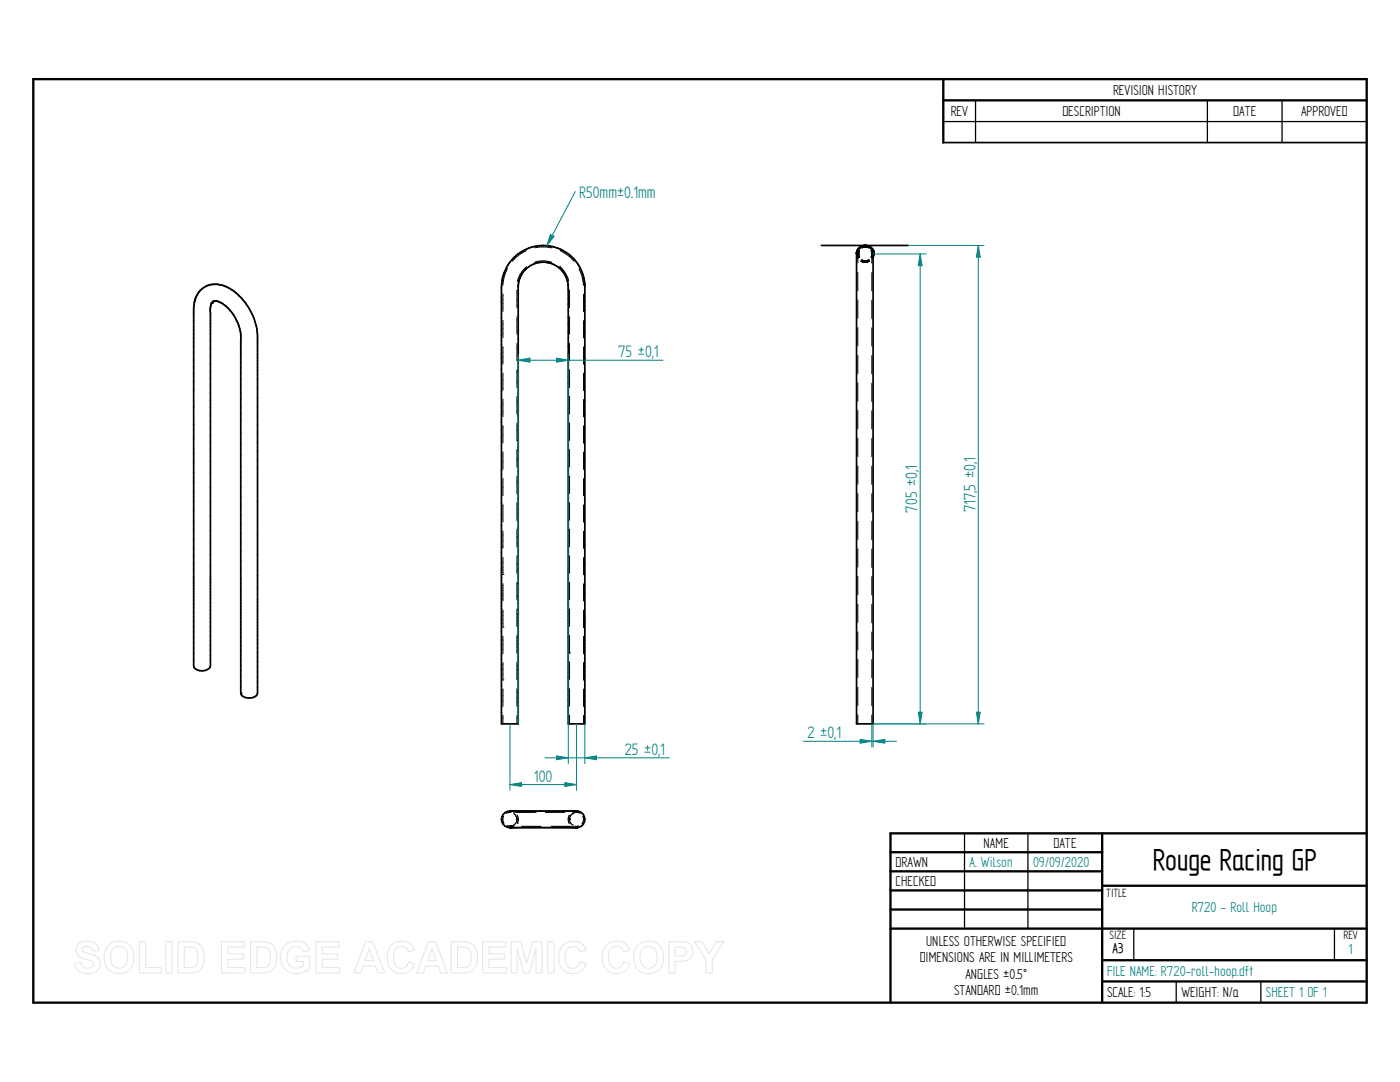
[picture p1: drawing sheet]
<svg xmlns="http://www.w3.org/2000/svg" width="279mm" height="216mm" viewBox="0 0 279 216" stroke-linecap="round" stroke-linejoin="round" font-family="sans-serif">
<g fill="none" stroke="#000" stroke-width=".47">
<path d="M6.6 15.8h266.2v184.3h-266.2zM188.3 15.8v12.6M188.3 20h84.5M177.7 170.1h42.3M177.7 173.9h42.3M177.7 177.7h42.3M220 166.3v33.8M220 176.7h52.8M272.8 166.3h-95.1v33.8M177.7 181.5h42.3M177.7 185.3h95.1M220 191.6h52.8"/>
<path d="M220 195.8h52.8"/>
</g>
<path d="M188.3 24.3h84.5M194.7 20v8.4M241 20v8.4M255.9 20v8.4M192.5 166.3v19M205.1 166.3v19M226.3 185.4v6.2M234.7 195.8v4.3M251.6 195.8v4.3M266.3 185.4v6.2" fill="none" stroke="#000" stroke-width=".25"/>
<g fill="none" stroke="#000" stroke-width=".34">
<path d="M188.3 28.4h84.5M102.7 51.3a8.3 8.3 0 0 1 8.7-1.7 8.3 8.3 0 0 1 5.3 7.1v87.7h-3.3v-87.1a5 5 0 0 0-4.8-5 5 5 0 0 0-5.2 4.7v87.4h-3.3l.1-88.1a7.8 7.8 0 0 1 1.4-3.8zM170.9 50.7v93.7h3.3v-93.7M171.2 49.8l-.1 .1M171.3 49.6v.1M171.8 49.2h-.1M172 49.1h.1M172.3 49h.1M172.8 49h.1M173.1 49.1h.1M173.4 49.2h.1M174 49.8v.1"/>
<path d="M174.2 50.2h.1M42.6 60.1h-.1M42.8 60l-.1 .1M42.9 60a5.6 5.6 0 0 1 3.8 3.1l.8 1.5 .5 1.7 .1 1.1-.1 70.9a1.74 1.74 0 0 0 2.2 .9 1.21 1.21 0 0 0 1.2-.9v-71.4a11.8 11.8 0 0 0-6-9.6l-.6-.2a4.7 4.7 0 0 0-2.6-.3 4.7 4.7 0 0 0-3.5 4.7v71.4a1.92 1.92 0 0 0 3.3 0v-71.3l.2-1.1M101.8 161.8a1.65 1.65 0 0 0-1.7 1.7 1.65 1.65 0 0 0 1.7 1.6M102.1 161.8h12.5M102.1 165.1h12.8M115.1 161.8a1.65 1.65 0 0 1 1.6 1.7 1.65 1.65 0 0 1-1.6 1.6"/>
</g>
<g fill="none" stroke="#000" stroke-width=".2">
<path d="M100.4 58.7v3.4M101.3 53.6a7.6 7.6 0 0 0-.9 3.3M103.2 58h.1M103.2 58v3.4M103.3 56.1h.1M105 50l-.1 .1a7.5 7.5 0 0 0-2.6 2M105.1 53.2l-.1 .1a4.9 4.9 0 0 0-1.7 2.8M106.7 49.4l1-.1 2.5 .1M110.1 52.3a5.4 5.4 0 0 0-3.4 .1M111.7 53.2h.1M111.7 53.2a5.3 5.3 0 0 1 1.8 2.9M111.8 50h.1"/>
<path d="M111.8 50l1.7 1.1 1.1 1M113.7 57.9v3.5M115.6 53.6l.5 1.3 .4 2M116.5 58.7v3.5M170.9 51h.1M170.9 50.9h.1M170.9 50.8h.1M170.9 50.7h.1M171 51.1h.1M171 51h.1M171 51.3h.1M171 51.2h.1"/>
<path d="M171.1 51.3h.1M171.1 51.3v.1M171.1 51.4h.1M171.2 51.5h.1M171.2 50.4h.1M171.2 50.5h.1M171.2 50.6h.1M171.2 50.9h.1M171.2 50.8h.1M171.2 50.7h.1M171.2 50.7v1.8M171.2 54.4v3.6"/>
<path d="M171.2 59.9v3.6M171.2 50.2h.1M171.2 50.3h.1M171.2 51.1h.1M171.2 51h.1M171.3 50.2h.1M171.3 51.2h.1M171.3 51.1h.1M171.3 50.1h.1M171.3 51.3h.1M171.4 50h.1M171.4 51.4h.1"/>
<path d="M171.4 51.3h.1M171.7 52.1h.1M171.9 52.2h.1M171.9 49.4h.1M171.9 51.9h.1M172 52.2h.1M172 49.4h.1M172 51.9h.1M172.1 49.4h.1M172.1 52h.1M172.2 52.3h.1M172.2 49.3l-.1 .1"/>
<path d="M172.2 52h.1M172.3 52.3h.1M172.3 49.3h.1M172.3 52h.1M172.4 52.3h.1M172.5 52.3h.1M172.5 49.3h.1M172.5 52.1h.1M172.6 52.3h.1M172.6 49.3h.1M172.6 52.1h.1M172.7 52.3h.1"/>
<path d="M172.7 49.3h.1M172.7 52.1h.1M172.8 52.3h.1M172.8 52l-.1 .1M172.8 49.3h.1M172.8 52h.1M172.9 52.3h.1M172.9 49.3h.1M172.9 52h.1M173 52.3h.1M173 49.3h.1M173 52h.1"/>
<path d="M173 49.3l.1 .1M173.1 52.2h.1M173.1 49.4h.1M173.1 51.9h.1M173.2 52.2h.1M173.2 49.4h.1M173.2 51.9h.1M173.3 52.2h.1M173.3 49.4h.1M173.3 51.9h.1M173.4 52.1h.1M173.8 50h.1"/>
<path d="M173.8 51.3h.1M173.8 51.4h.1M173.9 50.1h.1M173.9 51.2h.1M173.9 51.3h.1M173.9 50.2h.1M173.9 51.1h.1M173.9 50.4h.1M173.9 50.3h.1M173.9 50.9h.1M173.9 51h.1M174 50.7h.1"/>
<path d="M174 50.6h.1M174 50.5h.1M174 50.8h.1M174 50.9h.1M174 50.7v1.8M174 54.4v3.6M174 59.9v3.6M174 51.5h.1M174.1 51.4h.1M174.1 51.3h.1M174.2 51.2h.1M174.2 51.3h.1"/>
<path d="M174.2 51.1h.1M174.2 50.7h.1M174.2 50.8h.1M174.2 50.9h.1M174.2 51h.1M100.4 63.9v3.5M100.4 69.2v3.4M100.4 74.4v3.5M100.4 79.7v3.4M103.2 63.2v3.5M103.2 68.5v3.5M103.2 73.8v3.5"/>
<path d="M103.2 79.1v3.5M113.7 63.2v3.5M113.7 68.5v3.5M113.7 73.8v3.5M113.7 79.1v3.5M116.5 64v3.4M116.5 69.2v3.5M116.5 74.5v3.4M116.5 79.7v3.5M171.2 65.4v3.6M171.2 70.9v3.6M171.2 76.4v3.7"/>
<path d="M174 65.4v3.6M174 71v3.6M174 76.5v3.6M100.4 84.9v3.5M100.4 90.2v3.4M100.4 95.5v3.4M103.2 89.8h.1M103.2 87.9h.1M103.2 84.5v3.4M103.2 89.8v3.4M103.2 95v3.5M113.7 84.4v3.5"/>
<path d="M113.7 89.7v3.5M113.7 95v3.5M116.5 85v3.4M116.5 90.2v3.5M116.5 95.5v3.4M171.2 81.9v3.7M171.2 87.5v3.6M171.2 93v3.6M171.2 98.5v3.6M174 82v3.6M174 87.5v3.6M174 93v3.6"/>
<path d="M174 98.5v3.7M100.4 114.6h.1M100.4 100.7v3.4M100.4 106v3.4M100.4 111.2v3.4M100.4 116.5v3.4M103.2 100.3v3.5M103.2 105.6v3.5M103.2 111v3.4M103.2 116.2v3.5M113.7 100.3v3.5M113.7 105.6v3.5"/>
<path d="M113.7 110.9v3.5M113.7 116.2v3.5M116.5 100.8v3.4M116.5 106v3.4M116.5 111.3v3.4M116.5 116.5v3.4M171.2 104v3.7M171.2 109.5v3.7M171.2 115v3.7M174 104.1v3.6M174 109.6v3.6M174 115.1v3.6"/>
<path d="M100.4 125.1h.1M100.4 135.7h.1M100.4 121.7v3.4M100.4 127v3.4M100.4 132.2v3.5M100.4 137.5v3.4M103.2 121.5v3.5M103.2 126.8v3.5M103.2 132.1v3.5M103.2 137.5v3.4M113.7 130.3h.1M113.7 121.5v3.5"/>
<path d="M113.7 126.8v3.5M113.7 132.1v3.5M113.7 137.4v3.5M116.5 132.2h.1M116.5 127h.1M116.5 121.8v3.4M116.5 127v3.5M116.5 132.2v3.5M116.5 137.5v3.5M171.2 120.6v3.6M171.2 126.1v3.6M171.2 131.6v3.6"/>
<path d="M171.2 137.1v3.7M174 120.6v3.6M174 126.1v3.7M174 131.6v3.7M174 137.2v3.6M100.4 142.7v1.7M103.2 142.7v1.7M113.7 142.7v1.7M116.5 142.7v1.7M171.2 142.6v1.8M174 142.7v1.7M100.5 162.9a1.5 1.5 0 0 0 .1 1.4"/>
<path d="M101.2 164.8h.1M101.2 164.8l.6 .1M101.8 161.8h.1M101.8 162.1h.1M101.8 165.1h.1M101.8 164.9h.1M101.8 164.9h.3M101.8 162.1l-.8 .2M101.9 165.1h.1M101.9 164.9h.1M101.9 161.8h.1M102 161.8h.1"/>
<path d="M102.1 164.9h.1M102.1 161.8l.5 .3M102.5 162.3l.4 .3 .3 1-.3 .7-.5 .5-.5 .1M102.6 162.1h.1M102.6 164.9l-.8 .2M103 162.1h.1M103 162.1h3.8M103.2 163.5h.1M103.2 162.6l.2 .7-.1 1M103.3 164.3h.1M104.1 164.9h3.9M106.8 162.1h.1"/>
<path d="M108.8 162.1h.1M108.8 162.1h3.9M110 164.9h3.8M113.6 162.7h.1M113.6 162.7l-.2 1.1 .2 .5M113.7 163.5h.1M113.7 163.4h.1M113.8 164.9h.1M114.2 162.4h.1M114.2 162.4a1.32 1.32 0 0 0-.5 1.5l.5 .7M114.3 164.6h.1M114.3 165h.1"/>
<path d="M114.3 165l.5 .1M114.7 162.1h.1M114.8 162.1h.1M114.8 165.1h.1M114.9 165.1h.1M114.9 161.8h.1M114.9 162.1h.1M114.9 161.8l-.7 .3M114.9 162.1l-.6 .2M114.9 165.1h.2M115 165.1h.1M115 161.8h.1"/>
<path d="M115 162.1h.1M115.1 161.8h.1M115.1 162.1h.1M115.1 165.1h.1M115.1 162.1l.7 .2M115.5 164.8h-.7M116.3 162.9h.1M116.3 162.9l.2 .6-.3 .8"/>
</g>
<g fill="#000">
<circle cx="170.9" cy="50.6" r=".17"/>
<circle cx="170.9" cy="50.4" r=".17"/>
<circle cx="170.9" cy="50.5" r=".17"/>
<circle cx="170.9" cy="50.3" r=".17"/>
<circle cx="171" cy="50.2" r=".17"/>
<circle cx="171" cy="50.3" r=".17"/>
<circle cx="171" cy="50.1" r=".17"/>
<circle cx="171" cy="50" r=".17"/>
<circle cx="171.1" cy="50" r=".17"/>
<circle cx="171.1" cy="49.9" r=".17"/>
<circle cx="171.2" cy="49.8" r=".17"/>
<circle cx="171.2" cy="49.7" r=".17"/>
<circle cx="171.3" cy="49.7" r=".17"/>
<circle cx="171.4" cy="49.5" r=".17"/>
<circle cx="171.4" cy="49.4" r=".17"/>
<circle cx="171.5" cy="49.4" r=".17"/>
<circle cx="171.6" cy="49.4" r=".17"/>
<circle cx="171.6" cy="49.3" r=".17"/>
<circle cx="171.7" cy="49.3" r=".17"/>
<circle cx="171.7" cy="49.2" r=".17"/>
<circle cx="171.9" cy="49.1" r=".17"/>
<circle cx="172" cy="49.1" r=".17"/>
<circle cx="172.2" cy="49.1" r=".17"/>
<circle cx="172.2" cy="49" r=".17"/>
<circle cx="172.3" cy="49" r=".17"/>
<circle cx="172.4" cy="49" r=".17"/>
<circle cx="172.5" cy="49" r=".17"/>
<circle cx="172.6" cy="49" r=".17"/>
<circle cx="172.7" cy="49" r=".17"/>
<circle cx="172.8" cy="49" r=".17"/>
<circle cx="172.9" cy="49" r=".17"/>
<circle cx="173" cy="49.1" r=".17"/>
<circle cx="173.1" cy="49.1" r=".17"/>
<circle cx="173.2" cy="49.1" r=".17"/>
<circle cx="173.3" cy="49.1" r=".17"/>
<circle cx="173.4" cy="49.2" r=".17"/>
<circle cx="173.5" cy="49.2" r=".17"/>
<circle cx="173.5" cy="49.3" r=".17"/>
<circle cx="173.6" cy="49.3" r=".17"/>
<circle cx="173.6" cy="49.4" r=".17"/>
<circle cx="173.7" cy="49.4" r=".17"/>
<circle cx="173.7" cy="49.5" r=".17"/>
<circle cx="173.8" cy="49.5" r=".17"/>
<circle cx="173.8" cy="49.6" r=".17"/>
<circle cx="173.9" cy="49.6" r=".17"/>
<circle cx="173.9" cy="49.7" r=".17"/>
<circle cx="174" cy="49.7" r=".17"/>
<circle cx="174" cy="49.8" r=".17"/>
<circle cx="174.1" cy="49.9" r=".17"/>
<circle cx="174.1" cy="50" r=".17"/>
<circle cx="174.2" cy="50.1" r=".17"/>
<circle cx="174.2" cy="50" r=".17"/>
<circle cx="174.2" cy="50.3" r=".17"/>
<circle cx="174.2" cy="50.2" r=".17"/>
<circle cx="174.2" cy="50.6" r=".17"/>
<circle cx="174.2" cy="50.5" r=".17"/>
<circle cx="174.2" cy="50.7" r=".17"/>
<circle cx="174.2" cy="50.4" r=".17"/>
<circle cx="42.2" cy="60.5" r=".17"/>
<circle cx="42.2" cy="60.4" r=".17"/>
<circle cx="42.3" cy="60.4" r=".17"/>
<circle cx="42.3" cy="60.3" r=".17"/>
<circle cx="42.4" cy="60.3" r=".17"/>
<circle cx="42.4" cy="60.2" r=".17"/>
<circle cx="42.5" cy="60.2" r=".17"/>
<circle cx="42.6" cy="60.1" r=".17"/>
<circle cx="42.8" cy="60" r=".17"/>
<circle cx="48" cy="138.3" r=".17"/>
<circle cx="101.8" cy="161.8" r=".17"/>
<circle cx="101.8" cy="165.1" r=".17"/>
<circle cx="101.9" cy="161.8" r=".17"/>
<circle cx="101.9" cy="165.1" r=".17"/>
<circle cx="102" cy="165.1" r=".17"/>
<circle cx="102" cy="161.8" r=".17"/>
<circle cx="102.1" cy="161.8" r=".17"/>
<circle cx="102.2" cy="161.8" r=".17"/>
<circle cx="102.7" cy="161.8" r=".17"/>
<circle cx="114.6" cy="161.8" r=".17"/>
<circle cx="114.7" cy="161.8" r=".17"/>
<circle cx="114.8" cy="161.8" r=".17"/>
<circle cx="114.8" cy="165.1" r=".17"/>
<circle cx="114.9" cy="161.8" r=".17"/>
<circle cx="114.9" cy="165.1" r=".17"/>
<circle cx="115" cy="165.1" r=".17"/>
<circle cx="115" cy="161.8" r=".17"/>
<circle cx="115.1" cy="165.1" r=".17"/>
<circle cx="115.1" cy="161.8" r=".17"/>
</g>
<path d="M111.1 150.8l2.3 .4-2.3 .4zM113.4 144.4v8M116.7 144.4v8" fill="none" stroke="#008080" stroke-width=".2"/>
<path d="M111.1 150.8l2.3 .4-2.3 .4z" fill="#008080"/>
<path d="M116.7 151.2l2.3-.4v.8z" fill="none" stroke="#008080" stroke-width=".2"/>
<path d="M116.7 151.2l2.3-.4v.8z" fill="#008080"/>
<path d="M103.4 70.7v73.7M103.4 71.9l2.3-.4v.8zM113.4 70.7v73.7M108.8 151.2h24.8" fill="none" stroke="#008080" stroke-width=".2"/>
<path d="M103.4 71.9l2.3-.4v.8z" fill="#008080"/>
<path d="M111.1 71.5l2.3 .4-2.3 .4z" fill="none" stroke="#008080" stroke-width=".2"/>
<path d="M111.1 71.5l2.3 .4-2.3 .4z" fill="#008080"/>
<path d="M103.4 71.9h28.9M101.8 144.4v13.3M101.8 156.5l2.3-.3v.7zM115.1 144.4v13.3" fill="none" stroke="#008080" stroke-width=".2"/>
<path d="M101.8 156.5l2.3-.3v.7z" fill="#008080"/>
<path d="M112.7 156.2l2.4 .3-2.4 .4z" fill="none" stroke="#008080" stroke-width=".2"/>
<path d="M112.7 156.2l2.4 .3-2.4 .4z" fill="#008080"/>
<path d="M114.8 38.2l-5.7 10.8M101.8 156.5h13.3" fill="none" stroke="#008080" stroke-width=".2"/>
<path d="M109.9 46.8l.7 .4-1.5 1.8z" fill="#008080"/>
<path d="M109.9 46.8l.7 .4-1.5 1.8zM181.3 49h15.1M195.2 49l.4 2.3h-.7zM174.2 144.4h22.2" fill="none" stroke="#008080" stroke-width=".2"/>
<path d="M163.9 49h17.4" fill="none" stroke="#000" stroke-width=".34"/>
<path d="M195.2 49l.4 2.3h-.7z" fill="#008080"/>
<path d="M194.9 142.1h.7l-.4 2.3z" fill="none" stroke="#008080" stroke-width=".2"/>
<path d="M194.9 142.1h.7l-.4 2.3z" fill="#008080"/>
<path d="M174.2 50.7h10.6M183.6 50.7l.4 2.3h-.7zM195.2 49v95.4M174.2 144.4h10.6" fill="none" stroke="#008080" stroke-width=".2"/>
<path d="M183.6 50.7l.4 2.3h-.7z" fill="#008080"/>
<path d="M183.3 142.1h.7l-.4 2.3z" fill="none" stroke="#008080" stroke-width=".2"/>
<path d="M183.3 142.1h.7l-.4 2.3z" fill="#008080"/>
<path d="M183.6 50.7v93.7M171.7 147.5l2.3 .4-2.3 .4zM174 144.4v4.7M174.2 144.4v4.7" fill="none" stroke="#008080" stroke-width=".2"/>
<path d="M171.7 147.5l2.3 .4-2.3 .4z" fill="#008080"/>
<path d="M174.2 147.9l2.4-.4v.8z" fill="none" stroke="#008080" stroke-width=".2"/>
<path d="M174.2 147.9l2.4-.4v.8z" fill="#008080"/>
<path d="M160.3 147.9h18.6" fill="none" stroke="#008080" stroke-width=".2"/>
<g fill="none" stroke="#e6e6e6" stroke-width=".21">
<path d="M15.6 188.5a2.82 2.82 0 0 1 3.8 .1l.3 1.1h-1.2a1.14 1.14 0 0 0-1-.8 1.14 1.14 0 0 0-1.2 .6l.2 .3 .4 .2a4.8 4.8 0 0 1 2.8 1.3 2.02 2.02 0 0 1-.1 2.2 2.02 2.02 0 0 1-2.1 .8 2.25 2.25 0 0 1-2.6-2.1l1.2-.2a1.37 1.37 0 0 0 1.2 1.2 1.37 1.37 0 0 0 1.4-.8 1.2 1.2 0 0 0-1.2-.9 2.32 2.32 0 0 1-2.3-2l.1-.6zM21.6 188.6a3.1 3.1 0 0 1 3.7-.4 3.1 3.1 0 0 1 1.4 3.4 3 3 0 0 1-3.5 2.6 3 3 0 0 1-2.4-3.6l.3-1.1zM22.5 189.4a1.74 1.74 0 0 1 2.1-.3 1.74 1.74 0 0 1 .9 1.9 1.74 1.74 0 0 1-.9 2 1.74 1.74 0 0 1-2.1-.3 3 3 0 0 1 0-3.3zM27.8 188h1.3v5.1h3.1v1h-4.4zM33.1 187.9h1.2v6.2h-1.2zM35.5 187.9h2.3a2.67 2.67 0 0 1 3 3.2 2.62 2.62 0 0 1-2.9 3h-2.4zM36.8 189a2.69 2.69 0 0 1 2.3 .5 3.2 3.2 0 0 1-.2 3.4l-.6 .2h-1.5zM44.2 187.9h4.6v1.1h-3.3v1.3h3.1v1.1h-3.1v1.7h3.4v1h-4.7zM50 187.9h2.3a2.67 2.67 0 0 1 2.9 3.2 2.62 2.62 0 0 1-2.8 3h-2.4zM51.3 189a2.69 2.69 0 0 1 2.3 .5 3.2 3.2 0 0 1-.2 3.4l-.6 .2h-1.5zM56.9 188.6a3.2 3.2 0 0 1 4.6 .3l.3 .8-1.3 .2a1.7 1.7 0 0 0-2.1-.9 1.7 1.7 0 0 0-1.1 2 1.92 1.92 0 0 0 1 2 1.92 1.92 0 0 0 2.2-.3v-.8h-1.4v-1.1h2.7v2.5a3.7 3.7 0 0 1-5.2-.3 3.7 3.7 0 0 1 .3-4.4zM63 187.9h4.6v1.1h-3.3v1.3h3.1v1.1h-3.1v1.7h3.5v1h-4.8z"/>
<path d="M73 187.9h1.4l2.4 6.2h-1.4l-.5-1.4h-2.4l-.5 1.4h-1.4zM73.7 189.4l.8 2.3h-1.7zM78.1 188.7a2.71 2.71 0 0 1 4.6 .9l-1.2 .3a1.5 1.5 0 0 0-1.7-1 1.5 1.5 0 0 0-1.2 1.6 2.17 2.17 0 0 0 1.2 2.7 1.45 1.45 0 0 0 1.7-1.3l1.2 .4a2.8 2.8 0 0 1-3.3 1.9 2.8 2.8 0 0 1-2.1-3.1 3.5 3.5 0 0 1 .8-2.4zM85.5 187.9h1.4l2.4 6.2h-1.3l-.5-1.4h-2.5l-.5 1.4h-1.4zM86.2 189.4l.9 2.3h-1.7zM90 187.9h2.4a2.67 2.67 0 0 1 2.9 3.2 2.62 2.62 0 0 1-2.9 3h-2.4zM91.3 189a2.69 2.69 0 0 1 2.4 .5 3.2 3.2 0 0 1-.3 3.4l-.6 .2h-1.5zM96.3 187.9h4.6v1.1h-3.3v1.3h3.1v1.1h-3.1v1.7h3.4v1h-4.7zM102 187.9h1.9l1.2 4.3 1.2-4.3h1.9v6.2h-1.2v-4.9l-1.3 4.9h-1.2l-1.3-4.9v4.9h-1.2zM109.3 187.9h1.3v6.2h-1.3zM112.3 188.7a2.71 2.71 0 0 1 4.6 .9l-1.2 .3a1.5 1.5 0 0 0-1.7-1 1.5 1.5 0 0 0-1.2 1.6 2.17 2.17 0 0 0 1.2 2.7 1.45 1.45 0 0 0 1.8-1.3l1.2 .4a2.8 2.8 0 0 1-3.3 1.9 2.8 2.8 0 0 1-2.2-3.1 3.5 3.5 0 0 1 .8-2.4zM121 188.7a2.71 2.71 0 0 1 4.6 .9l-1.2 .3a1.5 1.5 0 0 0-1.7-1 1.5 1.5 0 0 0-1.2 1.6 2.17 2.17 0 0 0 1.2 2.7 1.45 1.45 0 0 0 1.8-1.3l1.1 .4a2.8 2.8 0 0 1-3.2 1.9 2.8 2.8 0 0 1-2.2-3.1 3.5 3.5 0 0 1 .8-2.4z"/>
<path d="M127.3 188.6a3.1 3.1 0 0 1 3.7-.4 3.1 3.1 0 0 1 1.4 3.4 3 3 0 0 1-3.5 2.6 3 3 0 0 1-2.4-3.6l.2-1.1zM128.2 189.4a1.74 1.74 0 0 1 2.1-.3 1.74 1.74 0 0 1 .8 1.9 1.74 1.74 0 0 1-.8 2 1.74 1.74 0 0 1-2.1-.3 3 3 0 0 1 0-3.3zM133.5 187.9h2a2.34 2.34 0 0 1 2.6 1 1.99 1.99 0 0 1-.2 2.1 1.99 1.99 0 0 1-1.9 .8h-1.3v2.3h-1.2zM134.7 189h.7a1.19 1.19 0 0 1 1.6 .9 1.11 1.11 0 0 1-1.6 .9h-.7zM138.6 187.9h1.5l1.4 2.5 1.4-2.5h1.5l-2.2 3.6v2.6h-1.3v-2.6z"/>
</g>
<text font-size="6.7" x="230" y="173.6">Rouge Racing GP</text>
<g font-size="3.7" fill="#008080">
<text x="115.6" y="39.4">R50mmu0.1mm</text>
<text x="123.4" y="71.3">75 ±0,1</text>
<text x="183.1" y="102.3" transform="rotate(-90 183.1 102.3)">705 ±0,1</text>
<text x="194.6" y="102.2" transform="rotate(-90 194.6 102.2)">717,5 ±0,1</text>
<text x="161.1" y="147.3">2 ±0,1</text>
<text x="106.6" y="156">100</text>
<text x="124.7" y="150.6">25 ±0,1</text>
</g>
<g font-size="3.2">
<text x="189.7" y="23.1">REV</text>
<text x="212" y="23.1">DESCRIPTION</text>
<text x="222.1" y="18.9">REVISION HISTORY</text>
<text x="246.1" y="23.1">DATE</text>
<text x="259.7" y="23.1">APPROVED</text>
<text x="178.7" y="172.9">DRAWN</text>
<text x="196.3" y="169.1">NAME</text>
<text x="210.3" y="169.1">DATE</text>
<text x="178.7" y="176.7">CHECKED</text>
<text x="183.6" y="192">DIMENSIONS ARE IN MILLIMETERS</text>
<text x="184.9" y="188.7">UNLESS OTHERWISE SPECIFIED</text>
<text x="222" y="190.2">A3</text>
<text x="192.7" y="195.3">ANGLES ±0.5°</text>
<text x="190.4" y="198.6">STANDARD ±0.1mm</text>
<text x="220.9" y="198.9">SCALE: 1:5</text>
<text x="235.8" y="198.9">WEIGHT: N/a</text>
</g>
<g font-size="3.2" fill="#008080">
<text x="193.5" y="173">A. Wilson</text>
<text x="206.2" y="173">09/09/2020</text>
<text x="237.8" y="182">R720 - Roll Hoop</text>
<text x="269.1" y="190.3">1</text>
<text x="220.9" y="194.7">FILE NAME: R720-roll-hoop.dft</text>
<text x="252.6" y="199">SHEET 1 OF 1</text>
</g>
<g font-size="2.7">
<text x="220.8" y="178.9">TITLE</text>
<text x="221.4" y="187.5">SIZE</text>
<text x="268.1" y="187.5">REV</text>
</g>
</svg>
